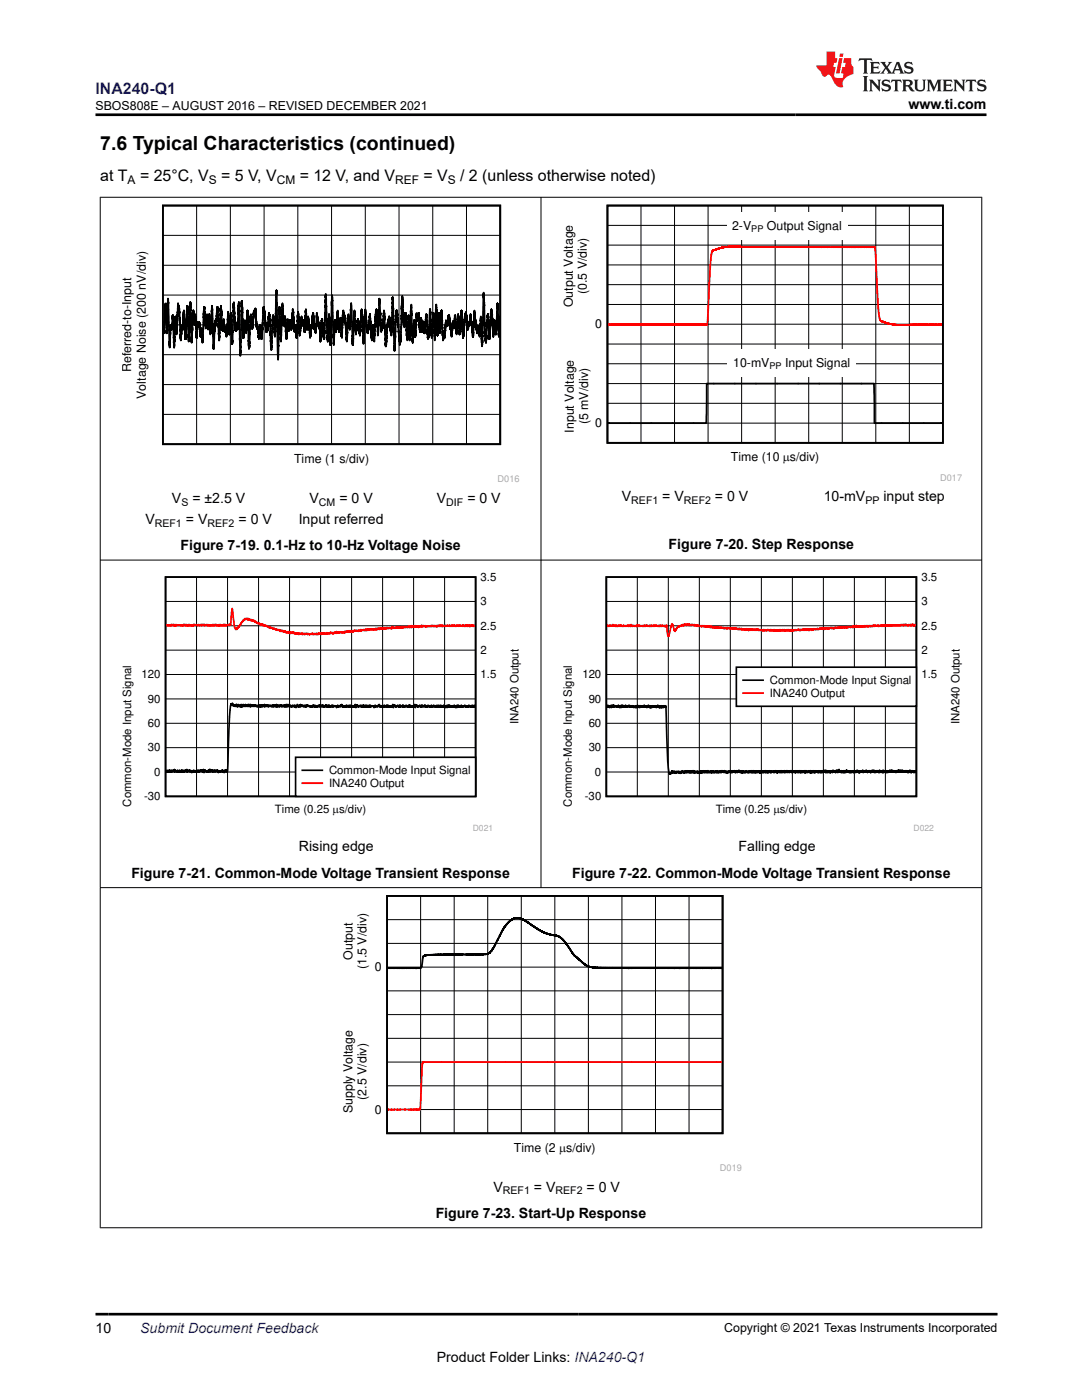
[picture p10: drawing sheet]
<svg xmlns="http://www.w3.org/2000/svg" width="216mm" height="279mm" viewBox="0 0 216 279" stroke-linecap="round" stroke-linejoin="round" font-family="sans-serif">
<g fill="none" stroke="#000" stroke-width=".36">
<path d="M32.5 41h67.3v47.6h-67.3zM121.2 41h66.9v47.4h-66.9zM32.6 66v.2M32.6 66v.5M32.6 66l.1 .3M32.7 66.5v-.2v.2M32.7 66.3v.2M32.8 64.1l-.1 2.2M32.8 64.4h.1M32.8 64.4l.2-3.8 .3 5.9 .2-6.9 .4 9.8 .1-4.6 .1 1 .1-.5 .1 .5 .2-2.9 .2 6.5 .3-6.2 .2 3.5 .1-.7v.3l.2-5.7 .2 1.6v-.7l.1 .2 .3 6.2 .2-3.1 .1 1.2v-.9l.1 .5 .2-3.6 .3 5.7 .4-6.7 .2 7.2 .4-7.9 .2 8.1 .3-6.4 .3 2.8 .2-2.1 .2 4.8 .2-3.1v.7l.1-.7v.7v-.7v.7v-.7v.7v-.7l.1 .7 .1-.7v.7l.1-.7 .2 2.8 .2-1.6v.7v-.7l.1 .7v-.5l.1 2.6 .4-7.1 .3 4.3 .2-2.9 .2 3.1 .3-3.1 .2 4 .3-5.7 .3 8.6 .3-5.5 .1 .7v-.9l.1 1.2 .3-3.8 .3 6.6 .4-6.9 .2 4.6v-.8l.2 1.2 .1-2.3 .2 2.6 .2-1 .2 1.9 .3-5 .3 4.5 .3-4.2 .2 6.1 .3-8v.4l.1-.7 .2 5v-.2l.2 .9v-.9v.9l.1-1.6 .2 1.4 .3-5.5 .3 10.7 .3-10.9 .2 7.4 .3-3.6 .3 2.6 .3-4.5 .3 7.6 .4-6.9 .2 2.9v-.5l.1 .5 .2-3.4 .1 .5v-.7v.9v-.9l.1 .9 .2-1.4 .2 3.6v-.5v.7v-.2l.1 .2v-.5l.1 1v-.7l.2 2.1v-.2v.5v-.5l.1 .7 .1-2.6 .1 .2v-.5v.8l.1-.8 .1 2.9 .1-1.2v1.2l.4-6.4v.7l.1-.7 .4 5 .2-1v1l.1-1.2v.9v-1.2v1l.2-3.3v.9l.1-.9v.7l.1-.5v.5v-.3l.4 6.9 .3-6.9 .1 1v-.7l.3 4v-1.2v.3l.3-8.4 .3 13.8 .2-10.4 .4 6.9 .3-7.6 .2 4.2v-.4v.7l.3-1.9 .3 4.5 .2-4 .2 2.3 .2-1.2v.5l.1-1.4v1.2v-1.2l.1 1.2 .1-.5v1.2v-1l.1 1 .2-4.1 .3 4.3 .1-.2v.5l.1-1.5 .3 2.7 .3-5.3 .3 4.8 .4-3.8 .1 1.4 .1-.7 .1 1.2v-1.2l.1 1.2v-.7l.2 1.9 .2-4.6 .2 4.1 .3-2.6 .4 4.3 .2-2.7v.5v-.5l.1 .8 .3-3.1 .2 2.8v-.2v.5v-.5l.1 .7v-.7v.7l.1-.5 .1 1.2 .2-4 .5 3.1v-1.2l.2 3.8 .4-4.5 .4 4 .3-9 .3 8.8v-.5l.1 1.2 .3-5.5 .2 6.2 .4-10 .3 10 .2-5 .2 2.4 .4-4.3 .2 4.3 .4-2.9 .2 4.1 .3-5.5 .2 2.4 .1-1.5 .4 5.3 .2-5 .1 .5v-1l.3 3.1 .3-5.2 .3 8.3 .3-6.9 .3 4.7 .4-3 .4 3v-.7v1l.3-5.3 .1 1v-.7l.3 6.6 .4-6.9 .3 4.6 .1-.5 .1 .7 .4-3.8 .4 5v-.5v.7l.2-3.1 .3 3.4 .2-5v.2l.2-1.7 .3 5.3 .3-7.4 .4 6.7 .2-1.7v1l.1-1v.7v-.9v1.2l.2-3.6 .1 1.2v-.7l.3 6.6 .2-4.3 .1 .5v-.9l.1 .9 .3-2.1 .3 3.3v-.7l.1 .7v-.5v1l.3-7.6 .3 10.7 .4-8.1v.7v-.7v.7l.1-.7 .6 6.9 .1-1.2v.5l.4-9.1 .2 5.3 .1-.3 .1 1.2 .3-2.8 .3 5.4 .2-5 .2 5 .4-7.1 .3 7.6 .2-4.5 .3 3.3 .2-4.7 .2 1.6v-.9v.7l.1-1.2v.5l.1-.7v.7l.1-.7 .2 3.8 .2-2.9 .2 2.9 .3-2.2 .2 2.4 .4-3.8 .3 5 .2-2.4v.5l.2-4.1 .4 5.8 .2-4.3v.2l.1-.9 .3 5.4 .2-7.1 .3 6.2 .2-4.5 .3 4 .3-4.5 .3 5.9 .1-.9v.7l.1-.7v.5v-.8l.1 .8 .3-3.6v1.2v-1l.1 1v-1v1l.1-.5 .1 .5v-.7v.7v-.7l.1 .4v-.7v.7l.1-1.9v1v-1v.5v-.5l.1 .5v-.5l.2 2.7 .1-.5v.7v-.7v.7v-.7l.2 2.1 .3-3.1v1v-1l.2 1.5v-.8v.5l.2-2.4 .3 3.8 .3-4 .3 4 .4-4.7 .3 5.5 .3-4.3v.7l.2-1.4v.9l.1-.9v.9v-1.2l.3 3.6v-.7v.7v-.7l.1 .7v-.7v.5l.1-1.2v.7v-.7l.1 .7v-.7v.4l.1-.2v.5l.2-2.4 .5 4.5 .3-5.2 .5 4.5 .1-1.4 .1 .7 .1-.7 .2 2.1 .3-4 .2 5.9 .3-10.7 .3 8.3v-.4l.2 2.1 .3-5.7 .4 5 .3-6 .2 1.2v-.2l.2 4.5 .3-3.3 .2 2.8v-.9l.1 .9 .2-6.1 .3 6.1v-.2M99.5 66.5h.1M99.5 66.5v.5v-.5"/>
<path d="M99.5 66.5v.2M99.5 66.5v.5M99.6 66.3h.1M99.6 65.3v1.9l-.1-.7M99.6 65.3v.3M99.6 65.6h.1M99.7 64.6l-.1 .7M99.7 64.6h.1M99.7 64.6v.2v-.2M99.7 64.2v.4M121.3 84.4h19.6l.1-7.8h33.4l.1 7.8h13.5"/>
</g>
<g fill="none" stroke="#000" stroke-width=".2">
<path d="M32.5 58.9h67.3M32.5 52.9h67.3M32.5 47h67.3M39.2 41v47.7M46 41v47.7M52.7 41v47.7M59.4 41v47.7M66.2 41v47.7M72.9 41v47.7M79.6 41v47.7M86.4 41v47.7M93.1 41v47.7"/>
<path d="M121.2 56.8h67M121.2 52.9h67M121.2 48.9h67M121.2 45h67M127.9 41v47.4M134.6 41v47.4M141.3 41v47.4M148 41v47.4M154.7 41v47.4M161.4 41v47.4M168.1 41v47.4M174.8 41v47.4"/>
<path d="M181.4 41v47.4M32.5 76.8h67.3M32.5 70.8h67.3M32.5 64.8h67.3M121.2 76.6h67M121.2 72.6h67M121.2 68.7h67M121.2 64.7h67M121.2 60.8h67M32.5 82.7h67.3M121.2 84.4h67M121.2 80.5h67"/>
</g>
<path d="M121.3 64.8h.1M121.3 64.8l19.8-.1 .6-11.5 .3-2.7 .2-.5 1-.4 1.3-.3 1.4-.1 3.6 .1h25l.2 1.8 .6 10.6 .2 1.7 .2 .7 1.7 .5 1.5 .3 9.1-.1M121.4 64.8h.1M121.5 64.7v.1M187.8 64.8h.1M187.9 64.8h.1" fill="none" stroke="#f00" stroke-width=".36"/>
<g fill="#fff">
<path d="M145 42.3h24.1v5.6h-24.1z"/>
<path d="M145.2 69.6h25.6v5.6h-25.6z"/>
</g>
<path d="M24 113.2h80v52.7h-80z" fill-rule="evenodd" fill="#fff"/>
<path d="M33 115.2h61.9v43.7h-61.9zM94.7 140.9v.2l-.1-.4v.4l-.1-.3-.1 .3-.1-.3v.3l-.1-.4v.4v-.3l-.1 .3v-.3l-.1 .3-.2-.3v.3l-.2-.4-.1 .4-.1-.3-.1 .3v-.3v.3l-.1-.3v.3l-.1-.3v.3l-.1-.3-.1 .3v-.3l-.1 .3v-.4l-.1 .3-.2-.2-.1 .3v-.3l-.1 .3v-.3l-.1 .3v-.3l-.1 .3v-.4l-.1 .4-.1-.3-.1 .3-.2-.3-.1 .3v-.4l-.1 .4-.2-.4-.1 .5v-.4v.3l-.1-.3-.1 .4-.1-.4-.1 .3-.1-.4v.4l-.1-.3v.3l-.1-.3v.3l-.1-.3-.1 .3-.1-.3v.3l-.1-.3-.2 .3v-.3l-.1 .3v-.4l-.1 .4-.1-.4-.2 .4-.1-.4v.5v-.4l-.1 .3-.1-.3v.3l-.1-.3v.4l-.1-.2-.1-.2-.1 .3-.1-.4-.1 .4v-.3v.3l-.1-.3-.1 .3-.1-.3v.3l-.2-.4v.4l-.1-.3-.1 .3-.1-.4-.1 .4v-.3l-.1 .3v-.3l-.1 .3h-.1v-.4v.4v-.3l-.1 .3v-.3l-.2 .3-.1-.3v.3l-.1-.3-.1 .2-.1-.3-.1 .4v-.3l-.2 .3v-.3l-.1 .3v-.4l-.1 .4-.1-.3v.3l-.2-.3-.1 .3-.2-.4-.1 .4v-.3v.3l-.1-.3-.1 .3-.1-.3-.1 .3v-.4l-.1 .3-.1-.3-.1 .4-.1-.3-.2 .3v-.4l-.1 .3-.1-.3v.4l-.2-.3v.3l-.1-.4-.1 .3-.2-.2v.3l-.1-.3-.1 .3-.1-.4v.3l-.2-.3v.3v-.3l-.1 .5-.1-.6-.2 .5v-.3l-.1 .3v-.3l-.1 .3-.1-.3v.3l-.1-.3-.2 .3v-.3v.3l-.1-.3v.3l-.1-.4v.4l-.1-.4v.4l-.1-.3v.3l-.1-.4v.4l-.2-.3-.1 .3-.2-.4-.1 .4v-.3l-.1 .2-.1-.2v.3l-.1-.3-.1 .3v-.4l-.1 .4-.1-.4-.1 .4-.1-.3-.2 .3v-.4l-.1 .4-.1-.4v.4l-.1-.3v.3v-.3l-.1 .3-.1-.4-.1 .3-.1-.2-.1 .3-.1-.3-.1 .3-.1-.4-.1 .3-.1-.3-.1 .5-.1-.6-.2 .5v-.3l-.1 .3v-.1l-.1 .1-.1-.3v.3l-.1-.3-.1 .3-.1-.3-.1 .3-.1-.4-.1 .4-.1-.3v.3l-.1-.4-.1 .4v-.3l-.2 .3-.1-.4-.1 .4-.1-.3-.1 .3-.1-.3v.3l-.1-.3-.2 .3-.1-.3-.1 .3-.1-.5-.1 .4-.1-.3-.2 .4v-.3v.2l-.2-.2-.1 .3v-.3l-.1 .3v-.4l-.1 .4-.1-.3-.1 .4v-.4l-.1 .2v-.2l-.1 .2v-.2l-.1 .2v-.2l-.1 .2-.1-.2-.1 .3-.1-.4-.1 .4-.1-.4-.2 .4-.1-.3v.3l-.1-.3-.1 .3v-.4l-.1 .4v-.3l-.1 .3v-.4l-.1 .4-.1-.3-.1 .3-.1-.4v.4l-.1-.4-.1 .4-.2-.4v.4v-.3l-.1 .2v-.2l-.1 .3-.1-.4v.3l-.3-.2v.3l-.1-.3-.1 .3v-.4l-.1 .3v-.3l-.1 .3v-.3l-.1 .3v-.3l-.1 .5-.1-.6-.2 .5v-.3l-.1 .3-.1-.3-.1 .3-.1-.3-.1 .3v-.3l-.2 .3-.1-.4v.4l-.1-.3v.3h-.1v-.4l-.1 .4v-.3l-.1 .3v-.3v.2l-.2-.2v.3l-.1-.4-.1 .4-.1-.3v.3l-.1-.3h-.1v.3l-.1-.3v.3v-.3l-.2 .3v-.3l-.1 .3h-.1l-.1-.5v.4l-.1-.3v.3l-.1-.3v.3l-.1-.3-.1 .4-.1-.3-.2 .3v-.3v.3l-.1-.4-.1 .4v-.3l-.2 .4v-.4v.2v-.2l-.1 .2v-.2l-.1 .2v-.2l-.1 .2-.2-.2-.1 .3-.1-.4v.4l-.2-.4v.3l-.1-.2-.1 .3-.1-.3v.3v-.3l-.2 .3v-.4l-.1 .4h-.1v-.4l-.1 .4-.2-.4-.1 .4-.1-.4v.3l-.1-.3v.3l-.1-.2v.3l-.1-.3-.1 .3-.1-.4-.1 .4v-.4l-.3 .4v-.4l-.1 .3-.1-.3-.1 .3v-.3l-.1 .4-.1-.4-.2 .4-.1-.3-.1 .3-.1-.3-.1 .3v-.3v.3l-.2-.4v.4l-.3-.4-.2 .4v-.3v.3l-.1-.3-.1 .2-.1-.2v.3l-.1-.3-.1 .3v-.3l-.3 .2v-.3l-.1 .3-.1-.3-.1 .3v-.3l-.1 .4-.1-.4v.4l-.1-.3v.2l-.1-.2-.1 .2v-.3l-.1 .4v-.3l-.2 .2-.1-.3v.3l-.1-.3-.2 .3v-.4l-.1 .5-.1-.4-.1 .3v-.3l-.1 .4-.1-.3v.3l-.2-.5v.4v-.2l-.1 .3-.1-.3v.4l-.1-.4-.2 .3v-.4l-.1 .4v-.3l-.3 .2v-.3l-.1 .4v-.3l-.2 .3-.1-.4v.3l-.1-.2-.2 .3v-.4l-.1 .3-.1-.4-.1 .4v-.2l-.1 .3-.2-.5-.1 .5-.1-.4-.2 .4v-.4v.3l-.2-.3-.2 .4-.1-.4v.3l-.1-.3v.3l-.2-.3v.3l-.1-.3-.1 .4v-.3l-.1 .2-.1-.3v.3l-.1-.3v.4h-.1l-.1-.5-.2 .5v-.4l-.1 .3-.1-.3v.3l-.2-.3v.4l-.1-.4v.3v-.3l-.2 .4v-.4l-.2 .3v-.2l-.1 .2-.1-.3v.3v-.2l-.2 .2v-.3l-.2 .4v-.4l-.1 .3v-.3l-.2 .3v-.3v.3l-.1-.3v.3l-.1-.3v.3l-.1-.3-.1 .4v-.5l-.1 .4v-.3l-.1 .3-.1-.3-.1 .3-.1-.3v.4l-.1-.4-.2 .4-.1-.4v.4l-.1-.4-.1 .3v-.2l-.1 .2v-.3l-.1 .3v-.3l-.2 .4v-.3l-.2 .2v-.3l-.2 .3-.1-.3-.1 .1v-.1l-.1 .3v-.3l-.1 .3-.1-.3v.3l-.1-.3-.1 .3v-.3l-.1 .3-.1-.4v.5l-.3-.5-.1 .4-.1-.4-.1 .4-.1-.3-.1 .3v-.3l-.1 .3-.1-.4v.4l-.1-.3-.1 .3v-.3l-.1 .3-.1-.3v.3l-.1-.4-.2 .5-.1-.4v.4l-.1-.5v.4l-.2-.3v.4l-.1-.4-.1 .3v-.2l-.1 .2-.1-.4-.1 .5-.2-.5-.1 .4v-.4l-.1 .4-.1-.3v.3l-.1-.3-.2 .1v-.2l-.1 .2-.1-.5v.4l-.1-.2-.2 .2v-.2l-.1 .3-.2 2.2-.4 10.9-.1-.2-.1 .4-.1-.4-.1 .4-.1-.4-.2 .1v.4v-.4v.3l-.1-.3-.1 .3-.1-.4-.1 .4v-.4v.2l-.2-.1-.1 .3v-.3v.3l-.1-.3v.3l-.1-.3v.3l-.1-.3v.3l-.1-.3v.4l-.2-.5v.4l-.1-.4v.2l-.1-.1-.1 .1v-.2l-.1 .4-.1-.4-.1 .2-.1-.2-.1 .4-.2-.4v.4l-.1-.4v.2l-.1-.2-.1 .1-.1-.1v.4v-.6l-.1 .4-.1-.4-.1 .6v-.4l-.1 .2v-.2l-.1 .4-.1-.3v.3l-.1-.3v.3l-.1-.3-.1 .3v-.3l-.1 .1v-.2l-.1 .2v-.2l-.2 .5-.1-.7-.1 .6-.1-.4v.4l-.1-.4-.1 .2v-.2l-.1 .2v-.2v.2l-.2-.2-.1 .4-.1-.4-.1 .4v-.3l-.1 .3-.1-.4-.2 .4v-.3l-.2 .3v-.3l-.1 .3v-.3l-.1 .3-.1-.4v.4l-.1-.3-.1 .3-.1-.3-.1 .4v-.4l-.2 .3-.2-.4-.1 .4-.1-.4-.1 .2-.2-.2v.4l-.1-.6v.6l-.2-.4v.2l-.1-.2-.2 .4-.1-.4v.4v-.3v.3l-.1-.3-.1 .3-.1-.4-.1 .4-.1-.4v.4h-.2v-.3l-.2 .3v-.4v.4l-.1-.3v.3l-.1-.3-.1 .3-.1-.4-.1 .4v-.3l-.2 .1-.1-.2-.1 .4-.1-.6v.6l-.2-.4v.2v-.2l-.3 .4-.1-.4v.4v-.3v.3l-.1-.3-.1 .3-.1-.4-.1 .4-.1-.4v.4h-.1l-.1-.3-.1 .3-.1-.4v.4l-.1-.3v.2" fill="none" stroke="#000" stroke-width=".33"/>
<g fill="none" stroke="#000" stroke-width=".2">
<path d="M39.2 115.2v43.7M45.4 115.2v43.7M51.6 115.2v43.7M57.8 115.2v43.7M64 115.2v43.7M70.2 115.2v43.7M76.3 115.2v43.7M82.5 115.2v43.7M88.7 115.2v43.7M33 139.5h61.9M33 134.6h61.9M33 129.7h61.9"/>
<path d="M33 124.9h61.9M33 120h61.9M33 154.1h61.9M33 149.2h61.9M33 144.3h61.9"/>
</g>
<path d="M33.2 124.8l.1-.1 .1 .2v-.2l.1 .2 .1-.2v.2v-.2l.1 .2 .1-.2 .1 .2v-.2l.1 .2 .2-.3v.3l.1-.3 .1 .3 .2-.3 .1 .3v-.3l.2 .3v-.2l.1 .2 .1-.3v.3l.2-.2 .1 .2 .1-.2v.2l.1-.2 .1 .2 .1-.2 .1 .2v-.2l.1 .2 .3-.2v.2l.1-.2v.2l.2-.3 .1 .3 .1-.3v.3l.2-.3 .1 .3 .1-.3 .1 .3 .1-.2 .1 .2v-.2v.2l.1-.3v.3l.2-.3 .1 .3v-.2l.2 .2 .2-.2v.2l.1-.2v.2l.2-.3 .1 .3v-.3l.3 .3 .1-.3 .2 .3 .1-.2 .1 .2 .1-.3v.3l.1-.2 .2 .2 .1-.3v.3l.1-.2v.2l.1-.3 .1 .3v-.3v.3l.1-.3 .1 .2 .1-.2v.3l.1-.3v.3l.1-.3v.3l.1-.2v.2l.1-.2 .1 .1v-.2l.1 .3 .1-.2 .1 .2 .1-.3v.3l.1-.2 .2 .2v-.2l.1 .2 .1-.2v.2l.1-.2v.2l.1-.2v.2l.2-.2v.2v-.3l.2 .3v-.3l.1 .3 .2-.3 .1 .3 .1-.3v.3v-.3l.1 .3 .1-.2v.2l.2-.2v.2v-.2l.2 .2v-.3l.1 .3 .2-.3 .1 .3 .1-.2 .1 .2v-.2l.2 .2 .1-.3v.3l.1-.3v.3l.1-.3v.3l.1-.2 .1 .2v-.3l.1 .3h.2l.1-.3 .2 .2 .1-.2v.3l.2-.4 .1 .3 .3-3.4 .5 3.8 .2 .4 .2-.3v.3l.1-.3v.2l.2-.4 .1 .1 .1-.3v.3l.8-1.4v.1l.3-.4 .1 .2v-.2l.1 .1 .2-.2 .1 .2v-.1l.1 .2 .1-.2v.2l.1-.2v.2l.1-.2 .2 .3 .2-.2v.3l.1-.2 .3 .3 .1-.2 .1 .3 .1-.1 .1 .2v-.2v.2l.1-.2 .4 .5v-.3l.1 .3 .1-.2v.2l.1-.2 .1 .2h.1l.1 .2 .1-.2v.3l.1-.3 .1 .3 .1-.3 .1 .4 .1-.3 .2 .3v-.1l.1 .1 .1-.1v.1h.3v.2l.1-.2v.2l.1-.1 .2 .3 .1-.3 .1 .3v-.1l.2 .2v-.2l.2 .2 .1-.1v.2l.1-.2v.3l.2-.2v.2v-.2l.4 .3 .1-.1 .1 .2v-.2l.1 .2v-.2v.2l.1-.2 .2 .2v-.2l.2 .4 .1-.2v.1l.1-.1 .1 .1v.1l.1-.2 .1 .2 .1-.1 .1 .2 .1-.2v.2v-.2v.2l.2-.2 .1 .3 .1-.2 .1 .2v-.1v.1l.3-.1v.1v-.2v.3l.1-.2 .1 .2v-.2l.1 .1h.1v.3v-.3l.2 .1v-.1l.1 .2 .2-.2v.2v-.3l.2 .3 .1-.2 .1 .3v-.3l.1 .3 .1-.2 .1 .3 .1-.3 .1 .3 .2-.3v.3l.1-.3v.3l.2-.2v.2v-.2l.1 .2v-.2l.3 .2v-.2l.1 .2v-.2l.1 .2v-.2l.3 .2 .1-.2v.2l.1-.2v.2l.1-.2 .1 .2v-.2l.2 .2 .1-.2v.2l.1-.2 .2 .2v-.1l.1 .1v-.1v.1l.1-.1 .2 .1v-.2l.2 .2 .1-.2 .2 .2 .2-.2 .2 .2 .1-.2 .1 .2v-.2l.1 .2 .2-.2v.2l.1-.3v.3l.1-.3v.3l.1-.2v.2h.2v-.3l.1 .3 .2-.3v.3v-.3v.3l.2-.3v.3v-.3l.1 .3 .1-.3 .3 .3 .1-.3 .1 .2v-.3l.1 .3 .1-.2v.2l.1-.2 .3 .2 .1-.3 .1 .2 .1-.2 .1 .2v-.2l.2 .2v-.2v.3l.1-.3v.3v-.3l.2 .2 .1-.2 .1 .2 .1-.3 .1 .3v-.4l.1 .3 .1-.2v.2l.2-.2 .2 .2 .1-.2 .1 .1 .2-.1 .2 .2 .2-.2v.1v-.1l.1 .1 .1-.1 .1 .2v-.4l.1 .3h.2l.1-.3 .1 .3 .1-.3v.3l.1-.3 .1 .2v-.2l.2 .3v-.3l.1 .2 .2-.2 .1 .2v-.2l.1 .2 .1-.2v.2l.1-.2v.2l.1-.3 .1 .1 .1-.1 .1 .1 .1-.1v.1l.1-.1 .3 .1 .1-.1v.2v-.2l.1 .1 .1-.1 .1 .1 .1-.2 .1 .2v-.3l.1 .3v-.2l.1 .2 .3-.3v.2l.1-.2 .1 .3 .2-.3v.3l.1-.3 .2 .3v-.3l.1 .1 .2-.1 .1 .2 .1-.3v.2l.1-.2 .1 .2 .2-.2v.1v-.1l.1 .1 .2-.1v.1v-.1l.1 .2 .1-.2v.2l.3-.2v.2v-.3l.2 .3v-.3l.1 .2 .1-.1v.1l.1-.3 .1 .3 .1-.2 .1 .2 .2-.3v.3v-.3l.1 .3 .1-.2v.2l.1-.1v-.2l.1 .3v-.3l.2 .3 .1-.3 .1 .2 .1-.2 .1 .2 .1-.2v.2l.2-.3v.3l.1-.3 .2 .3 .3-.3 .2 .3 .1-.3 .1 .3v-.4l.1 .3 .1-.2 .1 .2v-.2l.2 .2v-.2h.2l.1 .2 .1-.3 .2 .2v-.1v.1l.1-.1v.1l.1-.1 .1 .1 .1-.1 .1 .1 .1-.2v.2l.1-.2v.2l.2-.3v.3l.1-.2 .1 .2 .1-.3v.2l.1-.1 .2 .1v-.2l.1 .2 .1-.2 .3 .2 .1-.2v.2l.2-.3 .1 .3v-.2l.1 .2 .1-.2 .1 .2 .1-.3v.3l.1-.2 .2 .2v-.3l.1 .3v-.2l.2 .2 .1-.3 .1 .2v-.2l.1 .3 .2-.3 .1 .3 .2-.3v.3l.2-.3v.3v-.3l.2 .2 .1-.2 .2 .2v-.3l.1 .3 .1-.2 .1 .2 .1-.2 .3 .2v-.2l.1 .2 .1-.2h.2v.2l.1-.2h.2v.2l.1-.2 .1 .2 .1-.2 .1 .1v-.1l.1 .2 .1-.3 .1 .2v-.1l.1 .1 .2-.1v.2v-.2l.1 .1v-.1v.1l.2-.1 .1 .2 .1-.2 .1 .1v-.1v.2l.2-.3v.2l.1-.1 .1 .1v-.2l.1 .2 .1-.2 .1 .2v-.2l.1 .2 .1-.2 .1 .3 .2-.3 .1 .2v-.1l.1 .1 .1-.1 .1 .1 .1-.2 .1 .2 .2-.2v.1l.2-.1 .2 .1 .1-.1v.2l.1-.2 .1 .2 .2-.2 .2 .2 .2-.2 .1 .2 .1-.3 .2 .3 .2-.2v.1l.1-.1 .1 .1 .2-.1 .1 .2v-.2l.1 .1 .1-.1 .1 .1v-.1l.3 .2 .1-.3 .1 .2v-.2l.2 .3 .2-.2v.2l.1-.2 .1 .2v-.3l.2 .3v-.2l.1 .2 .1-.2v.2l.1-.2v.1l.1-.1 .1 .1v-.1v.3l.2-.2 .1 .1v-.2l.1 .1v-.2v.2l.1-.1 .1 .1v-.2v.3l.1-.2 .1 .2 .2-.2" fill="none" stroke="#f00" stroke-width=".33"/>
<g fill="#fff">
<path d="M25.2 113.9h6.8v17.7h-6.8z" fill-rule="evenodd"/>
<path d="M95.4 137.4h6.2v22.8h-6.2z" fill-rule="evenodd"/>
<path d="M59 151.1h35.9v7.8h-35.9z" fill-rule="evenodd"/>
</g>
<path d="M59 151.1h35.9v7.8h-35.9zM60.3 153.7h4" fill="none" stroke="#000" stroke-width=".33"/>
<path d="M60.3 156.3h4" fill="none" stroke="#f00" stroke-width=".33"/>
<path d="M111.9 113.2h80.1v52.7h-80.1z" fill-rule="evenodd" fill="#fff"/>
<path d="M121 115.2h61.9v43.7h-61.9zM121.1 140.8l.1 .3 .1-.4 .1 .4v-.3v.3l.1-.3 .1 .4 .1-.4v.3l.1-.3 .1 .3v-.3l.1 .4v-.5l.1 .4 .2-.4v.4l.1-.4v.4l.1-.4v.4l.1-.3 .2 .2 .1-.2v.3l.2-.3 .1 .3 .1-.3v.3l.1-.4v.4l.1-.3 .1 .4 .1-.4 .2 .4 .1-.5 .1 .4h.1v-.4l.1 .4v-.3l.1 .3 .1-.3v.3l.2-.3 .1 .3v-.4l.1 .4 .1-.3v.3l.1-.3 .1 .3 .1-.3 .2 .3v-.4l.1 .4 .1-.3 .1 .3 .1-.3 .1 .3v-.3l.1 .3v-.3l.1 .2 .1-.2v.3l.1-.3v.3v-.3l.1 .4 .1-.2v.1l.2-.1 .1 .2v-.4l.2 .4 .1-.5 .1 .5v-.4l.1 .3 .2-.3v.4l.1-.4 .1 .3v-.3l.2 .3v-.3l.1 .3v-.3l.1 .3 .1-.3v.3l.1-.3 .1 .3 .1-.4v.4v-.3l.1 .3v-.3l.1 .3v-.3l.1 .2 .1-.2v.3v-.3l.1 .4 .1-.4v.3l.1-.3v.3l.1-.4 .2 .5 .1-.2 .1 .2 .1-.4 .1 .4 .1-.4v.3l.1-.3 .1 .3v-.3l.1 .3 .1-.3v.3l.1-.3v.3l.2-.3 .1 .3v-.3v.4l.1-.4 .1 .3 .1-.3v.3l.1-.4 .2 .5 .1-.2 .1 .2v-.4l.2 .4 .1-.4v.4l.1-.2 .1 .2v-.4l.2 .4 .1-.4 .1 .3v-.3l.2 .3v-.3l.4 11.3 .3 2.4 .1-.2 .1 .2v-.3l.2 .3 .1-.4v.2l.1-.5v.5l.1-.4v.3l.1-.3v.3l.1-.3 .1 .3 .1-.3 .1 .4v-.4l.2 .4 .1-.4v.3l.1-.3 .1 .3h.1v-.3l.1 .3v-.3l.2 .4v-.4l.1 .4 .1-.2 .1 .2v-.4l.1 .3 .1-.3v.3l.1-.4 .1 .4 .1-.3 .1 .4 .1-.4 .1 .3v-.4l.1 .4 .2-.4 .1 .4v-.4l.2 .4 .1-.4 .1 .4 .1-.3v.3l.2-.3v.3l.1-.4v.4l.1-.4v.4l.2-.4 .1 .4 .1-.4 .1 .4v-.4l.1 .5 .1-.4v.3l.1-.3 .1 .3 .1-.3 .1 .3 .1-.3v.3v-.3l.1 .4 .1-.4 .1 .3v-.3l.1 .3 .1-.1 .1 .1v-.4l.1 .5 .1-.4 .1 .3 .1-.4v.4l.1-.4v.4l.1-.4 .1 .4 .2-.3v.3v-.4l.2 .4v-.4l.1 .4 .1-.4 .1 .4v-.4l.1 .4 .2-.3 .1 .3 .1-.3 .1 .3v-.4l.1 .4 .2-.4v.4v-.3l.2 .3 .1-.4v.4l.1-.3 .1 .3v-.3l.1 .3v-.3l.1 .2 .1-.3v.4l.1-.3 .1 .3v-.4l.1 .4 .1-.3 .1 .3v-.3l.1 .3v-.3l.2 .2v-.3l.1 .4v-.4l.2 .4v-.4h.1v.3l.1-.2 .2 .2v-.2l.1 .3v-.4h.1l.1 .4 .1-.3 .2 .3 .1-.3 .1 .4v-.4l.1 .3 .1-.3 .1 .2v-.3l.2 .4v-.4l.1 .4v-.4l.2 .4 .1-.4v.4v-.4l.1 .3v-.3l.1 .3 .1-.2 .1 .2v-.3l.1 .3 .1-.3v.4l.1-.4v.4l.1-.4v.3l.2-.3v.4l.1-.4v.3v-.3l.2 .3v-.4l.1 .4 .2-.2v.3v-.4l.2 .4v-.4l.1 .3 .1-.2v.4v-.5l.1 .4 .1-.4 .1 .4v-.3l.1 .3 .1-.3 .2 .3 .1-.4 .2 .4v-.3l.1 .3 .2-.3 .1 .3v-.4l.2 .4v-.4v.3l.1-.3 .1 .4 .1-.4v.4l.2-.4v.4v-.4l.2 .4v-.4l.2 .4v-.3l.1 .3v-.3l.1 .3 .1-.4v.4l.2-.4 .1 .4v-.4l.1 .3 .1-.3 .1 .4 .1-.4 .1 .5v-.4l.2 .3 .1-.4v.4l.1-.4v.4l.1-.3 .1 .3 .1-.4 .1 .4v-.4l.1 .3v-.3l.1 .4v-.4l.1 .4 .1-.4 .1 .4 .1-.4v.4l.1-.4v.4l.1-.3 .1 .3v-.4l.1 .3 .1-.3 .1 .4 .2-.4v.4l.1-.3 .2 .2 .1-.3v.4l.2-.4 .1 .4 .1-.4 .1 .3 .1-.3v.4l.1-.4 .1 .5 .1-.4 .1 .2 .1-.2v.2l.1-.3 .1 .4v-.4l.2 .4v-.4l.1 .4 .2-.4 .1 .4 .1-.4 .1 .4 .1-.4 .1 .4 .1-.4 .1 .4 .1-.4 .1 .3 .1-.3 .1 .4 .2-.4 .1 .4v-.4l.1 .3 .2-.3 .1 .4v-.4h.2v.3l.1-.2v.3l.3-.4 .1 .4 .1-.3v.3l.1-.4v.4l.1-.4 .1 .3 .1-.3v.4l.1-.4v.3l.1-.3v.4l.1-.4 .1 .3v-.3l.1 .4v-.4l.1 .4v-.4l.1 .4v-.4l.2 .4v-.4l.2 .4 .1-.4 .1 .3v-.3l.1 .3 .1-.3v.5l.2-.5 .1 .4v-.4l.1 .3 .1-.2 .1 .3 .2-.4 .1 .4v-.4l.1 .3 .1-.3 .1 .5v-.5l.2 .4v-.3l.1 .3v-.4l.1 .3 .1-.3v.4l.1-.4 .1 .4v-.4l.1 .4v-.4l.1 .4 .1-.4v.3l.1-.3 .1 .3 .1-.3v.4l.1-.4 .1 .4 .1-.4v.4l.1-.4v.3l.1-.3 .1 .4v-.4l.1 .4v-.4l.1 .3v-.3l.1 .4v-.4l.1 .4v-.4l.1 .3v-.3l.1 .3 .1-.4 .1 .4 .1-.3 .1 .1v.3l.1-.5 .1 .5v-.4l.1 .3 .1-.3v.4l.1-.4 .1 .3 .1-.2v.3l.1-.4 .1 .4v-.4l.1 .4v-.4v.4l.1-.4 .1 .3v-.3l.2 .4 .1-.5 .1 .4v-.3v.3l.1-.3 .2 .3 .1-.3 .1 .4 .1-.5 .2 .4v-.4l.1 .5 .1-.4 .1 .3v-.6l.1 .6 .1-.3v.3l.1-.3 .1 .3v-.3v.4l.1-.4 .1 .4 .1-.3 .1 .3 .1-.4v.4l.1-.4 .1 .4v-.4l.2 .3v-.3v.4l.2-.5v.4l.1-.4 .1 .4v-.3l.1 .3 .1-.3 .1 .4 .1-.4v.3l.1-.3v.4v-.4l.1 .4 .1-.3 .1 .3 .2-.4 .1 .4 .1-.4 .1 .4v-.4v.3v-.3l.2 .3 .1-.3 .1 .4 .2-.5 .1 .4 .1-.3 .1 .4 .1-.4v.4v-.3l.2 .3 .1-.4v.3l.2-.3v.3l.1-.3 .1 .3v-.4l.1 .5 .2-.4v.3l.2-.3v.3v-.3l.2 .3 .1-.4 .2 .5v-.4l.1 .3 .1-.3 .1 .3 .2-.3 .1 .4 .1-.4v.4l.1-.4 .1 .3 .1-.4v.4l.1-.3 .1 .3 .1-.4 .1 .5v-.4l.1 .3 .1-.3v.4l.1-.4 .1 .3 .1-.3 .1 .1 .1-.1v.3l.1-.3v.4l.1-.4 .1 .3v-.4v.5l.1-.4 .1 .3 .1-.3 .1 .3v-.3l.1 .4 .1-.4 .1 .4v-.5l.1 .5 .1-.4 .1 .3 .1-.3 .1 .4 .1-.4 .1 .4 .1-.4v.3l.1-.3v.4l.1-.4 .1 .3 .1-.3 .1 .3v-.4l.1 .4 .1-.2v.2l.1-.4 .2 .4v-.4l.1 .4 .1-.3v.3l.1-.3h.1v.3l.1-.3 .1 .3 .1-.3 .1 .4v-.4l.1 .3v-.3l.1 .3 .1-.3v.3l.1-.4 .1 .4v-.4l.1 .4v-.3l.1 .3v-.4l.1 .4 .2-.4 .1 .4v-.3l.1 .3 .1-.4v.4l.1-.3v.3l.2-.2v.2v-.3l.1 .3 .1-.3 .1 .3 .1-.3v.3l.1-.3 .1 .3 .1-.3v.4v-.4l.2 .4v-.4l.1 .3 .1-.3v.3l.1-.4 .1 .4v-.3v.4l.1-.4 .1 .4v-.4h.1l.1 .3v-.3l.2 .4 .1-.4 .2 .4v-.4l.1 .1" fill="none" stroke="#000" stroke-width=".33"/>
<g fill="none" stroke="#000" stroke-width=".2">
<path d="M127.2 115.2v43.7M133.4 115.2v43.7M139.5 115.2v43.7M145.7 115.2v43.7M151.9 115.2v43.7M158.1 115.2v43.7M164.3 115.2v43.7M170.5 115.2v43.7M176.7 115.2v43.7M121 139.5h61.9M121 134.6h61.9M121 129.7h61.9"/>
<path d="M121 124.9h61.9M121 120h61.9M121 154.1h61.9M121 149.2h61.9M121 144.3h61.9"/>
</g>
<path d="M121.1 124.9l.1-.2 .1 .3 .3-.2 .1 .2 .1-.2 .1 .1 .2-.1 .1 .1 .1-.1v.1v-.3l.2 .3v-.1l.2 .2 .1-.2v.2l.1-.2 .2 .2v-.1v.1l.1-.1 .1 .1 .1-.2 .1 .2v-.2l.1 .1 .2-.1v.1l.1-.2v.3l.1-.1h.2v.1l.1-.1 .1 .1v-.2l.1 .2v-.1h.3v.1l.3-.1v.1l.2-.2v.1l.1-.1v.2l.2-.2 .1 .2 .1-.2v.2l.1-.4 .1 .4 .1-.2 .2 .2v-.2l.2 .2 .1-.1 .1 .1 .3-.1v.2l.2-.4v.3l.1-.2 .1 .2 .1-.2v.2l.1-.2 .1 .2v-.1h.1l.1 .1 .1-.1 .2 .1v-.1v.1l.2-.1v.1l.1-.2v.2l.1-.1 .1 .1v-.2l.1 .2 .2-.2v.1l.1-.1 .2 .2v-.1l.2 .1 .1-.1v.1v-.2l.1 .2 .1-.1v.1l.1-.2v.2l.1-.1 .1 .1v-.2v.2l.3-.2v.2l.2-.2 .1 .2 .1-.2 .1 .1 .1-.1 .2 .2v-.1l.2 .1v-.1l.1 .1v-.2l.1 .2 .1-.1v.1l.1-.2v.2l.1-.1v.1v-.2l.1 .2 .2-.2v.2l.1-.1 .2 .1 .1-.2v.3l.1-.2 .1 .2 .3-.3 .1 1.5 .2 .7 .7-2.5 .4 1.4 .1-.2 .1 .3 .4-.8v.1l.3-.4v.3l.1-.3 .1 .2 .1-.2 .2 .1v-.2l.1 .1 .2-.3 .1 .3 .2-.3v.3l.1-.4v.3l.1-.3 .1 .3 .1-.2 .1 .2v-.2v.3l.1-.4 .1 .3 .2-.3 .1 .4 .1-.4 .1 .4 .2-.3 .1 .3 .1-.3 .5 .3v-.3l.1 .3 .1-.2 .2 .2 .1-.1 .1 .2 .1-.3 .1 .3 .1-.1v.1l.1-.1 .3 .1v-.1v.2l.2-.2 .3 .2 .1-.2 .3 .3v-.3l.1 .3v-.3l.1 .3v-.3l.1 .3 .1-.3 .1 .3 .2-.3 .2 .3v-.3l.1 .3 .1-.2 .1 .2v-.2l.1 .2v-.2v.3l.2-.2v.1l.1-.1 .2 .1v.1v-.1l.3 .1v-.2l.1 .2v-.1l.2 .1v-.2l.1 .2 .2-.1v.1l.2-.1 .1 .1 .1-.1 .2 .2v-.2h.3v.3l.1-.3 .2 .3 .1-.3v.2l.1-.1 .1 .2v-.2l.1 .2 .1-.3v.3l.1-.2h.2v.2l.1-.2 .3 .2v-.2l.1 .2 .1-.2 .1 .3 .2-.3 .1 .3v-.2l.2 .2v-.3l.1 .3 .3-.2 .2 .2 .2-.2v.2l.1-.2 .1 .2v-.1l.2 .1 .1-.2v.3l.2-.2 .2 .2v-.1l.1 .1 .2-.1 .1 .2 .1-.3v.2l.2-.1v.1l.2-.1v.1v-.1l.1 .3 .1-.3v.1l.1-.1 .1 .1v-.1l.1 .2v-.3l.1 .3v-.2l.1 .1 .1-.1v.2l.1-.2v.2l.2-.2 .1 .2v-.2l.2 .2 .1-.2 .2 .2v-.2l.1 .2v-.2l.2 .1v-.1l.2 .3 .1-.3 .2 .3 .1-.3 .1 .3 .1-.2 .2 .2 .1-.3v.3l.2-.3v.3l.2-.2v.2l.2-.2v.2l.1-.3 .1 .3v-.3l.4 .3 .1-.3 .1 .3 .1-.3v.3v-.2l.1 .2 .1-.2 .2 .2 .1-.2v.2l.1-.3v.3l.1-.2 .1 .2v-.2l.2 .2v-.2l.1 .2 .1-.2 .1 .2 .1-.1v.1l.1-.1 .1 .1 .1-.2v.2v-.3l.2 .3 .1-.2v.2l.1-.2 .1 .2 .1-.3v.3l.1-.2 .1 .2v-.2l.1 .2v-.3l.2 .3 .1-.2 .2 .2 .1-.3v.3l.1-.2 .1 .2 .1-.3 .1 .3 .1-.2 .2 .2 .1-.3 .2 .3 .1-.2 .1 .2v-.2v.2l.2-.2 .2 .2v-.3l.2 .3 .2-.3 .1 .2 .1-.2 .1 .2 .1-.2v.3l.2-.3v.3v-.3l.1 .2 .1-.2 .1 .2 .1-.2 .1 .2 .1-.2 .1 .2v-.3v.3l.2-.2 .1 .2 .1-.2 .1 .2 .1-.2 .1 .1v-.1l.1 .2v-.2l.1 .1 .1-.1v.3l.1-.4v.2l.2-.1 .1 .1v-.2l.2 .3 .1-.2v.1l.1-.1 .1 .1v-.2l.1 .1 .1-.1 .2 .1 .1-.1v.1l.2-.1v.1l.1-.2v.2l.1-.1 .2 .1 .1-.2v.2l.1-.2 .2 .2 .1-.3v.3l.1-.2 .1 .2 .2-.3v.3l.1-.2 .1 .2 .1-.3v.3v-.3l.1 .2 .1-.2v.2l.1-.2 .1 .2v-.2l.1 .2 .1-.2v.2l.1-.2v.3l.1-.3v.3l.1-.4v.2l.4-.2v.3l.2-.3v.3l.1-.2 .1 .2 .2-.3v.3l.2-.3v.2v-.2l.2 .2 .2-.2 .1 .2v-.2l.1 .1 .1-.1h.2v.1v-.1l.1 .1 .1-.2 .1 .2v-.2l.1 .2 .4-.2v.2l.1-.1 .1 .1 .1-.2v.1l.1-.1 .1 .2 .1-.2v.2l.1-.2 .2 .1v-.2l.1 .2 .1-.2v.2l.1-.2 .1 .2 .3-.2 .2 .2v-.2v.2l.2-.3 .1 .3 .1-.3 .2 .3 .1-.4v.4l.1-.3 .1 .3 .2-.3v.3l.1-.2 .1 .2v-.3l.1 .3v-.3l.1 .3 .1-.3v.2v-.2l.1 .2h.3v-.2v.2l.2-.2v.2l.1-.2v.2l.3-.2v.2l.1-.2 .2 .2v-.2l.1 .2v-.2l.1 .2 .1-.2v.1l.1-.1 .2 .2v-.2l.1 .1v-.1l.1 .1 .1-.1v.2l.2-.3v.2l.1-.2 .1 .2 .1-.2v.2l.3-.2v.1l.4-.1v.2v-.2l.1 .2 .1-.1 .1 .1 .1-.2v.1l.1-.1 .1 .1 .1-.1v.1v-.1v.2l.3-.3v.3l.1-.2 .2 .2v-.2l.1 .1 .3-.1v.1l.1-.2v.2l.1-.1v.1l.1-.2 .1 .2 .1-.2 .1 .2 .1-.2 .2 .2 .1-.2 .1 .2 .3-.2 .1 .2 .2-.2v.2l.1-.2v.2l.3-.2 .1 .2 .1-.2v.2h.1l.1-.2v.2l.1-.2 .2 .2 .1-.3 .1 .3 .1-.2 .1 .2v-.3l.1 .3 .1-.3 .1 .3 .1-.3 .2 .3 .1-.4 .2 .4 .1-.2 .2 .2v-.3l.1 .3 .2-.2 .1 .2v-.3l.1 .3v-.3l.1 .3 .2-.4 .1 .4v-.3l.1 .3 .1-.2 .1 .2v-.3v.3l.1-.2 .1 .2" fill="none" stroke="#f00" stroke-width=".33"/>
<g fill="#fff">
<path d="M113.2 113.9h6.8v17.7h-6.8z" fill-rule="evenodd"/>
<path d="M183.4 137.4h6.1v22.8h-6.1z" fill-rule="evenodd"/>
<path d="M146.9 133.2h36v7.8h-36z" fill-rule="evenodd"/>
</g>
<path d="M146.9 133.2h36v7.8h-36zM148.3 135.7h4" fill="none" stroke="#000" stroke-width=".33"/>
<path d="M148.3 138.3h4" fill="none" stroke="#f00" stroke-width=".33"/>
<path d="M77.2 178.8h67v47.4h-67zM77.3 193.2h.1M77.4 193.2h.1M77.5 193.2h.1M77.6 193.2h6.2l.3-.4 .3-1.9 .8-.3 12.1-.2 .4-.2 .5-.7 2.1-3.9 .8-1.1 1-1 .6-.3h.7l1.4 .5 3.6 2.4 3.2 .9 1.1 .9 1.9 2.8 2 1.7 1 .6 2 .2h5.8h18.4M77.6 193.2h-.3M143.8 193.2h.1M143.9 193.2h.1M143.9 193.2h-.1M144 193.2h.1M144.1 193.2h.1" fill="none" stroke="#000" stroke-width=".36"/>
<g fill="none" stroke="#000" stroke-width=".2">
<path d="M19.9 39.4h176.1M20 39.3v205.8M107.9 39.3v137.9M195.9 39.3v205.8M19.9 111.8h176.1M19.9 177.1h176.1M83.9 178.8v47.4M90.6 178.8v47.4M97.3 178.8v47.4M104 178.8v47.4M110.7 178.8v47.4M117.4 178.8v47.4"/>
<path d="M124.1 178.8v47.4M130.8 178.8v47.4M137.5 178.8v47.4M77.2 197.7h67M77.2 193h67M77.2 188.3h67M77.2 183.5h67M77.2 216.7h67M77.2 212h67M77.2 207.2h67M77.2 202.5h67M77.2 221.4h67"/>
<path d="M19.9 245h176.1"/>
</g>
<path d="M144.1 212l-59.7-.1-.2 1.1-.4 8.4h-6.5" fill="none" stroke="#f00" stroke-width=".36"/>
<path d="M171.5 11.6l-.2 .6 .5-.2h.6v.1v2.2l-.2 .4h1l-.2-.4v-2.2v-.1h.5l.5 .2-.1-.6zM173.6 12.4l.2 .3v1.6l-.2 .4h1.9l.1-.6a1.08 1.08 0 0 1-1.3 .2v-.7h.6l.4 .2v-.7l-.4 .2h-.6v-.5l.2-.2a1 1 0 0 1 1 .3l-.1-.5zM175.7 12.4l.9 1.1-1 1.2h.9l-.2-.2 .5-.8 .4 .8-.2 .2h1.6l-.2-.2 .2-.5h.9l.1 .5-.1 .2h.9l-.2-.4-.8-1.9h-.5l-.9 2.1-.9-1.1 .9-1h-.8l.2 .2-.4 .6-.4-.6 .2-.2zM179 12.8l.4 1h-.7zM180.7 12.5a.65 .65 0 0 0-.2 .7 .65 .65 0 0 0 .6 .5l.6 .1 .1 .3a.79 .79 0 0 1-.7 .4 .79 .79 0 0 1-.7-.5l.1 .7 .2-.1a.93 .93 0 0 0 1.1 0 .93 .93 0 0 0 .4-.9 1.46 1.46 0 0 0-1.2-.6l-.1-.3a1.09 1.09 0 0 1 1.2 .2l-.2-.6-.1 .1-.5-.2zM172.2 15.2l.2 .4v2.2l-.2 .4h1l-.2-.4v-2.2l.2-.4zM173.4 15.9l.2 .4v1.5l-.2 .4h.8l-.3-.4 .1-1.3 1.6 1.8v-2l.2-.4h-.7l.1 .2 .1 1.1-1.2-1.3zM176.2 16a.65 .65 0 0 0-.2 .8 .65 .65 0 0 0 .6 .4l.6 .2 .1 .2a.79 .79 0 0 1-.7 .4 .79 .79 0 0 1-.7-.5l.1 .7 .2-.1a.93 .93 0 0 0 1.1 .1 .93 .93 0 0 0 .4-1 1.46 1.46 0 0 0-1.2-.5l-.1-.4a1.09 1.09 0 0 1 1.2 .2l-.1-.6-.2 .1-.5-.1zM177.9 15.9l-.1 .6a.63 .63 0 0 1 .8-.3v1.6l-.3 .4h1l-.2-.4v-1.6a.66 .66 0 0 1 .8 .3l-.1-.6zM180 15.9l.2 .4v1.5l-.2 .4h1l-.2-.2-.1-.7h.5l.1 .2a.79 .79 0 0 0 1.2 .6l-1-.9a.61 .61 0 0 0 .6-.6 .61 .61 0 0 0-.5-.7zM180.8 16.2h.1a.47 .47 0 0 1 .5 .1 .47 .47 0 0 1 .1 .5l-.1 .1-.7 .1zM182.3 15.9l.2 .2a2.27 2.27 0 0 0 .4 2 1.04 1.04 0 0 0 1.7-.7v-1.3l.2-.2h-.8l.2 .4v1.1a.6 .6 0 0 1-.6 .6 .6 .6 0 0 1-.6-.6v-1.1l.3-.4zM184.9 15.9l.2 .4v1.5l-.2 .4h.8l-.3-.4v-1.4l.9 1.9 .9-1.9v1.4l-.3 .4h1l-.2-.4v-1.5l.2-.4h-.8l-.7 1.5-.6-1.5zM188.1 15.9l.2 .4v1.5l-.2 .4h1.9l.1-.6a1.09 1.09 0 0 1-1.3 .2v-.7h.6l.4 .2v-.6l-.4 .2h-.6v-.6l.2-.1a1.01 1.01 0 0 1 1 .3l-.1-.6zM190.2 15.9l.3 .4v1.5l-.3 .4h.8l-.2-.4v-1.3l1.6 1.8v-2l.2-.4h-.7l.2 .2v1.1l-1.2-1.3zM192.8 15.9l-.1 .6a.63 .63 0 0 1 .8-.3v1.6l-.3 .4h1l-.2-.4v-1.6a.66 .66 0 0 1 .8 .3l-.1-.6zM195.2 16a.65 .65 0 0 0-.2 .8 .65 .65 0 0 0 .6 .4l.6 .2 .2 .2a.79 .79 0 0 1-.7 .4 .79 .79 0 0 1-.7-.5l.1 .7 .2-.1a.93 .93 0 0 0 1 .1 .93 .93 0 0 0 .5-1 1.46 1.46 0 0 0-1.3-.5v-.4a1.09 1.09 0 0 1 1.2 .2l-.2-.6-.2 .1-.5-.1z" fill="#231f20"/>
<path d="M164.9 10.3v2.7h-2l.1 .4 .8 1a.95 .95 0 0 0 1 .9 .59 .59 0 0 1 .5-.4 .59 .59 0 0 1 .5 .3l.4 .8a1.59 1.59 0 0 0 2.1 1.4 1.61 1.61 0 0 1 1-2.3l1-.3-.1-1.5a1.59 1.59 0 0 1-.3-1.7h-1.5l-.2 .9h.6l-.2 .9h-.5l-.2 .9v.3l.4 .1-.1 .9h-.7a.73 .73 0 0 1-1-.7l.3-1.5h-.5l.1-.9h.5l.2-.9h-.5v-1.3zM167.4 11.6l-.6 3.1h.7l.6-3.1zM167.6 10.7l-.1 .6h.7l.1-.6z" fill="#ed1c24"/>
<path d="M19 22.9h177.8M19 262.3h180" fill="none" stroke="#000" stroke-width=".53"/>
<text font-size="3.9" x="20" y="29.9">7.6 Typical Characteristics (continued)</text>
<text font-size="3.2" fill="#00f" x="19" y="18.7">INA240-Q1</text>
<g font-size="3.2">
<text x="20" y="36.1">at T</text>
<text x="27.9" y="36.1">= 25°C, V</text>
<text x="44.1" y="36.1">= 5 V, V</text>
<text x="59.8" y="36.1">= 12 V, and V</text>
<text x="84.5" y="36.1">= V</text>
<text x="91.8" y="36.1">/ 2 (unless otherwise noted)</text>
</g>
<g font-size="2.8">
<text x="181.3" y="21.8">www.ti.com</text>
<text x="34.3" y="100.3">V</text>
<text x="38.4" y="100.3">= ±2.5 V</text>
<text x="61.8" y="100.3">V</text>
<text x="67.7" y="100.3">= 0 V</text>
<text x="87.2" y="100.3">V</text>
<text x="93.3" y="100.3">= 0 V</text>
<text x="124.1" y="100">V</text>
<text x="132.2" y="100">= V</text>
<text x="142.7" y="100">= 0 V</text>
<text x="164.4" y="100">10-mV</text>
<text x="176.3" y="100">input step</text>
<text x="29" y="104.6">V</text>
<text x="37.1" y="104.6">= V</text>
<text x="47.6" y="104.6">= 0 V</text>
<text x="59.6" y="104.6">Input referred</text>
<text x="36" y="109.8">Figure 7-19. 0.1-Hz to 10-Hz Voltage Noise</text>
<text x="133.4" y="109.5">Figure 7-20. Step Response</text>
<text x="59.6" y="169.9">Rising edge</text>
<text x="147.4" y="169.9">Falling edge</text>
<text x="26.2" y="175.1">Figure 7-21. Common-Mode Voltage Transient Response</text>
<text x="114.2" y="175.1">Figure 7-22. Common-Mode Voltage Transient Response</text>
<text x="98.4" y="237.8">V</text>
<text x="106.5" y="237.8">= V</text>
<text x="117" y="237.8">= 0 V</text>
<text x="86.9" y="243">Figure 7-23. Start-Up Response</text>
<text x="19" y="266.1">10</text>
<text x="87.2" y="271.7">Product Folder Links: INA240-Q1</text>
</g>
<text font-size="2.8" fill="#00f" x="28" y="266.1">Submit Document Feedback</text>
<g font-size="2.5">
<text x="19" y="21.9">SBOS808E – AUGUST 2016 – REVISED DECEMBER 2021</text>
<text x="146.1" y="45.9">2-V</text>
<text x="153" y="45.9">Output Signal</text>
<text x="117.1" y="58.7" transform="rotate(-90 117.1 58.7)">(0.5 V/div)</text>
<text x="114.3" y="61.3" transform="rotate(-90 114.3 61.3)">Output Voltage</text>
<text x="118.7" y="65.5">0</text>
<text x="26.2" y="74.3" transform="rotate(-90 26.2 74.3)">Referred-to-Input</text>
<text x="146.3" y="73.2">10-mV</text>
<text x="156.7" y="73.2">Input Signal</text>
<text x="29.1" y="79.6" transform="rotate(-90 29.1 79.6)">Voltage Noise (200 nV/div)</text>
<text x="114.5" y="86.3" transform="rotate(-90 114.5 86.3)">Input Voltage</text>
<text x="117.3" y="84.7" transform="rotate(-90 117.3 84.7)">(5 mV/div)</text>
<text x="118.7" y="85.2">0</text>
<text x="58.7" y="92.4">Time (1 s/div)</text>
<text x="145.8" y="92.1">Time (10 Ps/div)</text>
<text x="70.3" y="191.6" transform="rotate(-90 70.3 191.6)">Output</text>
<text x="73.1" y="193.5" transform="rotate(-90 73.1 193.5)">(1.5 V/div)</text>
<text x="74.8" y="193.8">0</text>
<text x="73.1" y="219.5" transform="rotate(-90 73.1 219.5)">(2.5 V/div)</text>
<text x="70.3" y="222.1" transform="rotate(-90 70.3 222.1)">Supply Voltage</text>
<text x="74.8" y="222.2">0</text>
<text x="102.6" y="229.9">Time (2 Ps/div)</text>
<text x="144.5" y="265.8">Copyright © 2021 Texas Instruments Incorporated</text>
</g>
<g font-size="2.4">
<text x="25.5" y="36.7">A</text>
<text x="41.7" y="36.7">S</text>
<text x="55.2" y="36.7">CM</text>
<text x="78.8" y="36.7">REF</text>
<text x="89.3" y="36.7">S</text>
</g>
<g font-size="2.3">
<text x="95.9" y="115.9">3.5</text>
<text x="183.9" y="115.9">3.5</text>
<text x="95.9" y="125.6">2.5</text>
<text x="95.9" y="120.8">3</text>
<text x="183.9" y="125.6">2.5</text>
<text x="183.9" y="120.8">3</text>
<text x="95.9" y="130.5">2</text>
<text x="183.9" y="130.5">2</text>
<text x="28.3" y="135.4">120</text>
<text x="95.9" y="135.4">1.5</text>
<text x="116.2" y="135.4">120</text>
<text x="153.6" y="136.5">Common-Mode Input Signal</text>
<text x="183.9" y="135.4">1.5</text>
<text x="29.5" y="140.2">90</text>
<text x="117.5" y="140.2">90</text>
<text x="153.6" y="139.1">INA240 Output</text>
<text x="29.5" y="150">30</text>
<text x="29.5" y="145.1">60</text>
<text x="103.5" y="144.5" transform="rotate(-90 103.5 144.5)">INA240 Output</text>
<text x="117.5" y="150">30</text>
<text x="117.5" y="145.1">60</text>
<text x="191.4" y="144.5" transform="rotate(-90 191.4 144.5)">INA240 Output</text>
<text x="30.8" y="154.8">0</text>
<text x="65.7" y="154.5">Common-Mode Input Signal</text>
<text x="118.7" y="154.8">0</text>
<text x="26.1" y="161" transform="rotate(-90 26.1 161)">Common-Mode Input SignalDDDDDDDDDDDD</text>
<text x="28.7" y="159.7">-30</text>
<text x="65.7" y="157.1">INA240 Output</text>
<text x="114.1" y="161" transform="rotate(-90 114.1 161)">Common-Mode Input SignalDDDDDDDDDDDD</text>
<text x="116.7" y="159.7">-30</text>
<text x="54.9" y="162.3">Time (0.25 Ps/div)</text>
<text x="142.8" y="162.3">Time (0.25 Ps/div)</text>
</g>
<g font-size="2.1">
<text x="36.2" y="100.9">S</text>
<text x="63.6" y="100.9">CM</text>
<text x="89.1" y="100.9">DIF</text>
<text x="126" y="100.6">REF1</text>
<text x="136.5" y="100.6">REF2</text>
<text x="172.7" y="100.6">PP</text>
<text x="30.9" y="105.1">REF1</text>
<text x="41.4" y="105.1">REF2</text>
<text x="100.3" y="238.4">REF1</text>
<text x="110.8" y="238.4">REF2</text>
</g>
<g font-size="1.8">
<text x="149.9" y="46.3">PP</text>
<text x="153.5" y="73.7">PP</text>
</g>
<g font-size="1.8" fill="#a9a9a9">
<text x="187.6" y="95.9">D017</text>
<text x="99.3" y="96.2">D016</text>
<text x="143.7" y="233.7">D019</text>
</g>
<g font-size="1.7" fill="#a8a8a8">
<text x="94.3" y="165.9">D021</text>
<text x="182.3" y="165.9">D022</text>
</g>
</svg>
